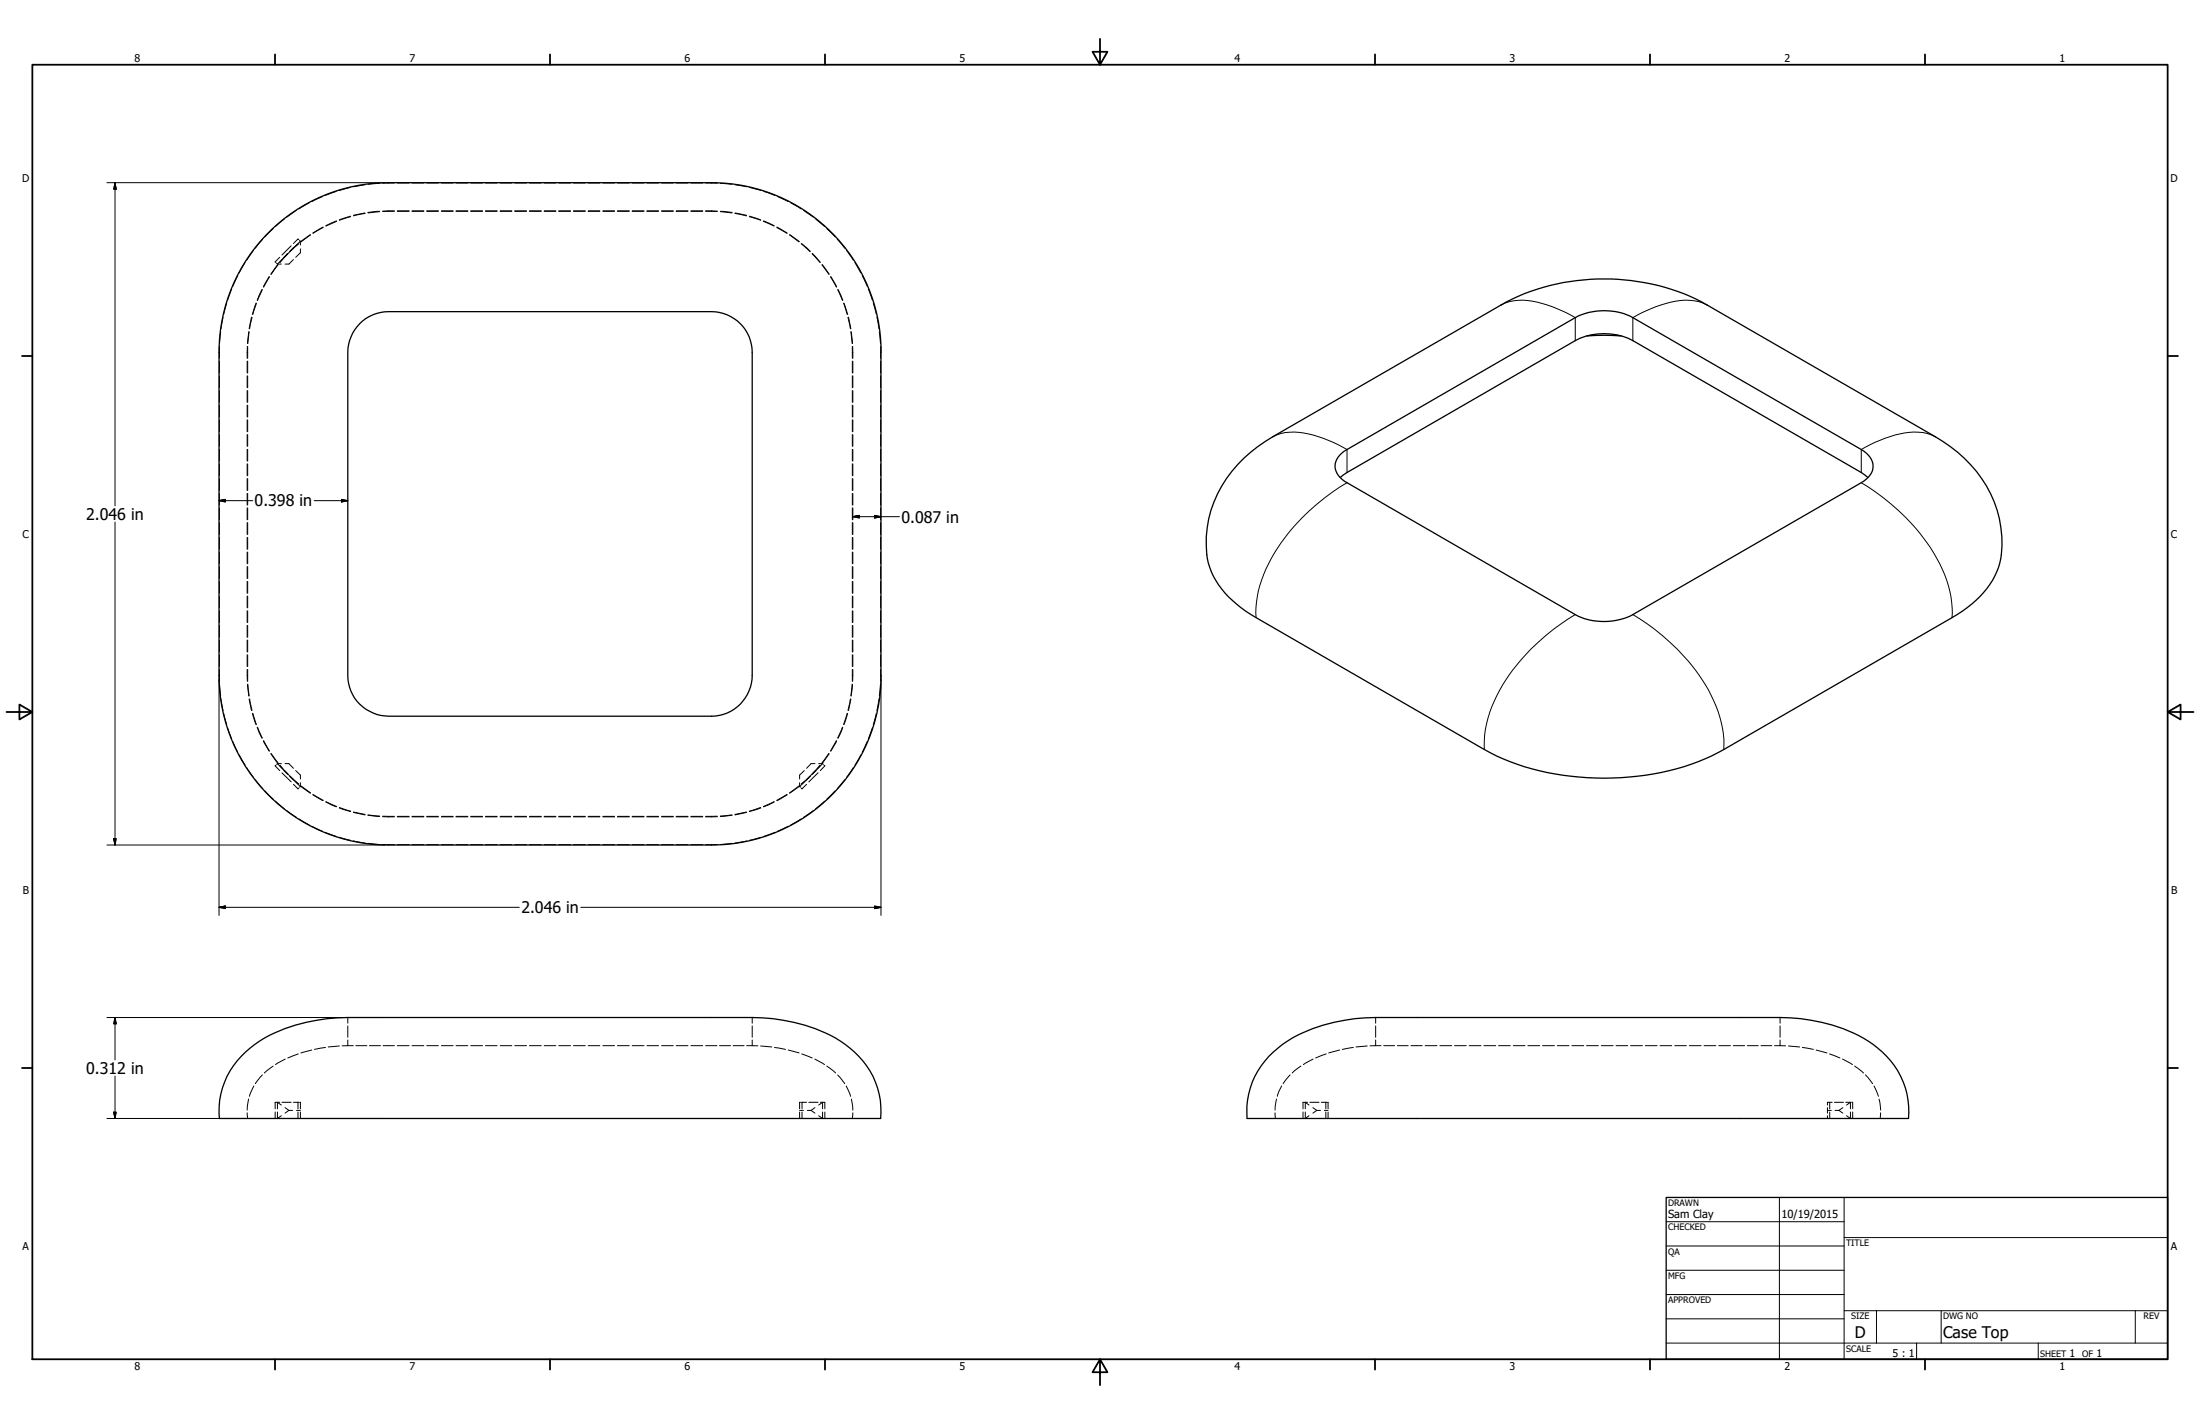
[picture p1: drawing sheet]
<svg xmlns="http://www.w3.org/2000/svg" width="864mm" height="559mm" viewBox="0 0 864 559" stroke-linecap="round" stroke-linejoin="round" font-family="sans-serif">
<!-- layer: Visible (ANSI) -->
<path d="M152.5 71.7h126.8a66.6 66.6 0 0 1 66.6 66.6M152.6 71.7a66.6 66.6 0 0 0-66.6 66.6v126.7M141.2 127a15.9 15.9 0 0 1 11.3-4.7h126.8a16 16 0 0 1 16 16v126.7a16 16 0 0 1-16 16.1h-126.8a16 16 0 0 1-16-16.1v-126.7a16.6 16.6 0 0 1 4.7-11.3zM345.8 138.3v126.7M618.4 133.7a24.8 24.8 0 0 1 22.6 0l89.6 51.7 2.6 2M622.9 131.8l6.8-.2 6.7 .2M473.7 217.6a31.2 31.2 0 0 0 13.4 20.8l6 4 89.6 51.7a99.2 99.2 0 0 0 56.7 10.8 90.7 90.7 0 0 0 37.3-10.8l89.6-51.7a38.8 38.8 0 0 0 18.2-19.6l1.1-5.2M86 265a66.6 66.6 0 0 0 66.5 66.6h126.8a66.6 66.6 0 0 0 66.6-66.6M96.3 412.9a51.6 51.6 0 0 1 28-12.5 130.3 130.3 0 0 1 28.2-1.1h126.8a120.1 120.1 0 0 1 32.4 1.9 47 47 0 0 1 27 15.1 30.7 30.7 0 0 1 7 22.6h-259.6a31.2 31.2 0 0 1 10.2-26zM498.1 414.5a48.3 48.3 0 0 1 25.5-13.3 69.6 69.6 0 0 1 16.4-1.9h158.8a64.4 64.4 0 0 1 36.5 10.6 31.8 31.8 0 0 1 13.9 29h-259.7a31.4 31.4 0 0 1 8.6-24.4z" fill="none" stroke="#000" stroke-width=".51"/>
<!-- layer: Hidden (ANSI) -->
<g fill="none" stroke="#000" stroke-width=".39">
<path d="M121.3 79.6l-4 2.4M126.6 77.2l-4.2 1.9M132 75.1l-4.4 1.6M137.6 73.5l-4.5 1.2M143.3 72.5l-4.6 .8M149 71.9l-4.5 .4M154.8 71.8l-4.6 .1M156 71.8h4.6M161.7 71.8h4.7M167.5 71.8h4.6M173.3 71.8h4.6M179 71.8h4.6"/>
<path d="M184.8 71.8h4.6M190.6 71.8h4.5M196.3 71.8h4.6M202.1 71.8h4.6M207.8 71.8h4.7M213.6 71.8h4.6M219.3 71.8h4.7M225.1 71.8h4.6M230.9 71.8h4.6M236.7 71.8h4.5M242.4 71.8h4.6M248.2 71.8h4.6"/>
<path d="M253.9 71.8h4.6M259.7 71.8h4.6M265.4 71.8h4.7M271.2 71.8h4.6M277 71.8l4.6 .1M282.8 71.9l4.5 .4M288.5 72.5l4.6 .8M294.2 73.5l4.5 1.2M299.8 75.1l4.4 1.6M305.2 77.2l4.2 1.9M310.5 79.6l4 2.4M99.4 98.3l-2.6 3.8"/>
<path d="M103.1 93.9l-2.9 3.5M107.3 89.7l-3.4 3.3M111.6 85.9l-3.5 3M112.9 99.4l-3.1 3.5M113 99.6l-3.1 3.4M114.3 96.5l-3.6 3.6M115.2 97.3l-3.6 3.7M116.3 82.6l-3.8 2.6M117.2 95.6l-3.5 3.1M117.3 95.6l-3.5 3.1M117.3 94l-.3-.2-1.8 1.8M117.6 94.4l.3 .3-1.8 1.8"/>
<path d="M117.9 94.7v1.4M117.9 97.7v1.5l-1.8 1.8M121.8 92.1l-3.8 2.7M121.9 92.2l-3.7 2.7M126.8 89.1l-4 2.3M126.9 89.3l-4 2.3M132.1 86.7l-4.2 1.9M132.1 86.9l-4.1 1.8M137.6 84.8l-4.4 1.5M137.7 85l-4.5 1.4M143.3 83.6l-4.6 .9M143.3 83.8l-4.6 .9"/>
<path d="M149 83.1l-4.5 .5M149 82.9l-4.6 .5M154.8 82.9l-4.6 .1M154.8 82.7l-4.6 .2M156 82.9h4.6M156 82.7h4.6M161.7 82.9h4.7M161.7 82.7h4.7M167.5 82.9h4.6M167.5 82.7h4.6M173.3 82.9h4.6M173.3 82.7h4.6"/>
<path d="M179 82.9h4.6M179 82.7h4.6M184.8 82.9h4.6M184.8 82.7h4.6M190.6 82.9h4.5M190.6 82.7h4.5M196.3 82.9h4.6M196.3 82.7h4.6M202.1 82.9h4.6M202.1 82.7h4.6M207.8 82.9h4.7M207.8 82.7h4.7"/>
<path d="M213.6 82.9h4.6M213.6 82.7h4.6M219.3 82.9h4.7M219.3 82.7h4.7M225.1 82.9h4.6M225.1 82.7h4.6M230.9 82.9h4.6M230.9 82.7h4.6M236.7 82.9h4.5M236.7 82.7h4.5M242.4 82.9h4.6M242.4 82.7h4.6"/>
<path d="M248.2 82.9h4.6M248.2 82.7h4.6M253.9 82.9h4.6M253.9 82.7h4.6M259.7 82.9h4.6M259.7 82.7h4.6M265.4 82.9h4.7M265.4 82.7h4.7M271.2 82.9h4.6M271.2 82.7h4.6M277 82.9l4.6 .1M277 82.7l4.6 .2"/>
<path d="M282.8 83.1l4.5 .5M282.8 82.9l4.6 .5M288.5 83.8l4.6 .9M288.5 83.6l4.6 .9M294.1 85l4.5 1.4M294.2 84.8l4.4 1.5M299.7 86.9l4.1 1.8M299.7 86.7l4.2 1.9M304.9 89.3l4 2.3M305 89.1l4 2.3M309.9 92.2l3.7 2.7M310 92.1l3.8 2.7"/>
<path d="M314.5 95.6l3.5 3.1M314.6 95.6l3.5 3.1M315.5 82.6l3.8 2.6M318.8 99.6l3.1 3.4M318.9 99.4l3.1 3.5M320.2 85.9l3.5 3M324.5 89.7l3.4 3.3M328.7 93.9l2.9 3.5M332.4 98.3l2.6 3.8M89 118.9l-1.2 4.4M90.9 113.4l-1.6 4.4M93.3 108.1l-1.9 4.2"/>
<path d="M96.2 103.1l-2.3 4M100.5 118.9l-1.4 4.5M100.6 119l-1.3 4.4M102.8 113.6l-1.8 4.3M103 113.7l-1.9 4.2M105.7 108.5l-2.3 4.1M105.8 108.6l-2.3 4M108.6 103.4l.3 .2M108.9 103.6h1.5M109 103.8l-2.7 3.8M109.2 103.9l-2.8 3.8M109.8 101l-1.8 1.7 .3 .4"/>
<path d="M110.7 101.9l-1.8 1.7M115.2 101.9l-1.8 1.7h-1.5M322.6 103.9l2.8 3.8M322.8 103.8l2.7 3.8M326 108.6l2.3 4M326.1 108.5l2.3 4.1M328.8 113.7l1.9 4.2M329 113.6l1.8 4.3M331.2 119l1.3 4.4M331.3 118.9l1.4 4.5M335.6 103.1l2.3 4M338.5 108.1l1.9 4.2"/>
<path d="M340.9 113.4l1.6 4.4M342.8 118.9l1.2 4.4M86.1 136v4.6M86.6 130.2l-.4 4.6M87.6 124.5l-.9 4.5M97.1 136l-.1 4.6M97.2 136v4.6M97.7 130.2l-.5 4.6M97.8 130.2l-.5 4.6M98.7 124.5l-.9 4.5M98.9 124.5l-.9 4.5M332.9 124.5l.9 4.5"/>
<path d="M333.1 124.5l.9 4.5M334 130.2l.5 4.6M334.1 130.2l.5 4.6M334.6 136v4.6M334.7 136l.1 4.6M344.2 124.5l.9 4.5M345.2 130.2l.4 4.6M345.7 136v4.6M86.1 141.7v4.7M86.1 147.5v4.6M86.1 153.3v4.6M86.1 159v4.6"/>
<path d="M97 141.7v4.7M97 147.5v4.6M97 153.3v4.6M97 159v4.6M97.2 141.7v4.7M97.2 147.5v4.6M97.2 153.3v4.6M97.2 159v4.6M334.6 141.7v4.7M334.6 147.5v4.6M334.6 153.3v4.6M334.6 159v4.6"/>
<path d="M334.8 141.7v4.7M334.8 147.5v4.6M334.8 153.3v4.6M334.8 159v4.6M345.7 141.7v4.7M345.7 147.5v4.6M345.7 153.3v4.6M345.7 159v4.6M86.1 164.8v4.6M86.1 170.6v4.5M86.1 176.3v4.6M97 164.8v4.6"/>
<path d="M97 170.6v4.5M97 176.3v4.6M97.2 164.8v4.6M97.2 170.6v4.5M97.2 176.3v4.6M334.6 164.8v4.6M334.6 170.6v4.5M334.6 176.3v4.6M334.8 164.8v4.6M334.8 170.6v4.5M334.8 176.3v4.6M345.7 164.8v4.6"/>
<path d="M345.7 170.6v4.5M345.7 176.3v4.6M86.1 182.1v4.6M86.1 187.8v4.7M86.1 193.6v4.6M86.1 199.3v4.7M97 182.1v4.6M97 187.8v4.7M97 193.6v4.6M97 199.3v4.7M97.2 182.1v4.6M97.2 187.8v4.7"/>
<path d="M97.2 193.6v4.6M97.2 199.3v4.7M334.6 182.1v4.6M334.6 187.8v4.7M334.6 193.6v4.6M334.6 199.3v4.7M334.8 182.1v4.6M334.8 187.8v4.7M334.8 193.6v4.6M334.8 199.3v4.7M345.7 182.1v4.6M345.7 187.8v4.7"/>
<path d="M345.7 193.6v4.6M345.7 199.3v4.7M86.1 205.1v4.6M86.1 210.9v4.6M86.1 216.7v4.5M97 205.1v4.6M97 210.9v4.6M97 216.7v4.5M97.2 205.1v4.6M97.2 210.9v4.6M97.2 216.7v4.5M334.6 205.1v4.6"/>
<path d="M334.6 210.9v4.6M334.6 216.7v4.5M334.8 205.1v4.6M334.8 210.9v4.6M334.8 216.7v4.5M345.7 205.1v4.6M345.7 210.9v4.6M345.7 216.7v4.5M86.1 222.4v4.6M86.1 228.2v4.6M86.1 233.9v4.6M86.1 239.7v4.6"/>
<path d="M97 222.4v4.6M97 228.2v4.6M97 233.9v4.6M97 239.7v4.6M97.2 222.4v4.6M97.2 228.2v4.6M97.2 233.9v4.6M97.2 239.7v4.6M334.6 222.4v4.6M334.6 228.2v4.6M334.6 233.9v4.6M334.6 239.7v4.6"/>
<path d="M334.8 222.4v4.6M334.8 228.2v4.6M334.8 233.9v4.6M334.8 239.7v4.6M345.7 222.4v4.6M345.7 228.2v4.6M345.7 233.9v4.6M345.7 239.7v4.6M86.1 245.4v4.7M86.1 251.2v4.6M86.1 257v4.6M97 245.4v4.7"/>
<path d="M97 251.2v4.6M97 257v4.6M97.2 245.4v4.7M97.2 251.2v4.6M97.2 257v4.6M334.6 245.4v4.7M334.6 251.2v4.6M334.6 257v4.6M334.8 245.4v4.7M334.8 251.2v4.6M334.8 257v4.6M345.7 245.4v4.7"/>
<path d="M345.7 251.2v4.6M345.7 257v4.6M86.1 262.7v4.6M86.2 268.5l.4 4.6M86.7 274.3l.9 4.5M87.8 280l1.2 4.5M97 262.7l.1 4.6M97.2 268.5l.5 4.6M97.2 262.7v4.6M97.3 268.5l.5 4.6M97.8 274.3l.9 4.5M98 274.3l.9 4.5"/>
<path d="M99.1 280l1.4 4.4M99.3 279.9l1.3 4.4M332.5 279.9l-1.3 4.4M332.7 280l-1.4 4.4M333.8 274.3l-.9 4.5M334 274.3l-.9 4.5M334.5 268.5l-.5 4.6M334.6 262.7v4.6M334.6 268.5l-.5 4.6M334.8 262.7l-.1 4.6M344 280l-1.2 4.5M345.1 274.3l-.9 4.5"/>
<path d="M345.6 268.5l-.4 4.6M345.7 262.7v4.6M89.3 285.6l1.6 4.3M91.4 291l1.9 4.2M93.9 296.2l2.3 4M101 285.4l1.8 4.3M101.1 285.4l1.9 4.2M103.4 290.8l2.3 4M103.5 290.6l2.3 4.1M106.3 295.8l2.7 3.7M106.4 295.7l2.8 3.7M108.6 300l.3-.3 1.8 1.8"/>
<path d="M108.9 299.7h1.5M111.9 299.7h1.5l1.8 1.8M319.9 299.7h-1.5l-1.8 1.8M321.4 299.7h1.5M322.9 299.7l-1.8 1.8M322.9 299.7l.3 .3M325.4 295.7l-2.8 3.7M325.5 295.8l-2.7 3.7M328.3 290.6l-2.3 4.1M328.4 290.8l-2.3 4M330.7 285.4l-1.9 4.2M330.8 285.4l-1.8 4.3"/>
<path d="M337.9 296.2l-2.3 4M340.4 291l-1.9 4.2M342.5 285.6l-1.6 4.3M96.8 301.2l2.6 3.8M100.2 305.9l2.9 3.6M103.9 310.3l3.4 3.3M108.1 314.4l3.5 3M108.3 300.3l-.3 .2 1.8 1.9M109.8 300.4l3.1 3.4M109.9 300.3l3.1 3.4M110.7 303.3l3.6 3.5M111.6 302.4l3.6 3.5"/>
<path d="M112.5 318.1l3.8 2.6M113.7 304.7l3.5 3.1M113.8 304.5l3.5 3.2M115.2 307.8l1.8 1.8 .3-.4M116.1 302.4l1.8 1.8v1.5M116.1 306.8l1.8 1.9M117.9 307.1v1.6M117.9 308.7l-.3 .2M118 308.5l3.8 2.8M118.2 308.4l3.7 2.7M122.8 311.9l4 2.3M122.9 311.7l4 2.4"/>
<path d="M127.9 314.7l4.2 1.9M128 314.6l4.1 1.9M133.2 317.1l4.4 1.4M133.2 316.9l4.5 1.4M138.7 318.6l4.6 1M138.7 318.8l4.6 1M144.4 319.9l4.6 .5M144.5 319.8l4.5 .4M287.3 319.8l-4.5 .4M287.4 319.9l-4.6 .5M293.1 318.6l-4.6 1M293.1 318.8l-4.6 1"/>
<path d="M298.6 316.9l-4.5 1.4M298.6 317.1l-4.4 1.4M303.8 314.6l-4.1 1.9M303.9 314.7l-4.2 1.9M308.9 311.7l-4 2.4M309 311.9l-4 2.3M313.6 308.4l-3.7 2.7M313.8 308.5l-3.8 2.8M313.9 307.1v1.6M315.7 306.8l-1.8 1.9 .3 .2M315.7 302.4l-1.8 1.8v1.5M316.6 307.8l-1.8 1.8-.3-.4"/>
<path d="M318 304.5l-3.5 3.2M318.1 304.7l-3.5 3.1M319.3 318.1l-3.8 2.6M320.2 302.4l-3.6 3.5M321.1 303.3l-3.6 3.5M321.9 300.3l-3.1 3.4M322 300.4l-3.1 3.4M323.5 300.3l.3 .2-1.8 1.9M323.7 314.4l-3.5 3M327.9 310.3l-3.4 3.3M331.6 305.9l-2.9 3.6M335 301.2l-2.6 3.8"/>
<path d="M117.3 321.4l4 2.3M122.4 324.2l4.2 2M127.6 326.6l4.4 1.6M133.1 328.5l4.5 1.3M138.7 330l4.6 .8M144.5 331l4.5 .4M150.2 331.4l4.6 .1M150.2 320.5h4.6M150.2 320.3l4.6 .1M156 320.4h4.6M156 331.5h4.6M156 320.5h4.6"/>
<path d="M161.7 320.4h4.7M161.7 331.5h4.7M161.7 320.5h4.7M167.5 320.4h4.6M167.5 331.5h4.6M167.5 320.5h4.6M173.3 320.4h4.6M173.3 331.5h4.6M173.3 320.5h4.6M179 320.4h4.6M179 331.5h4.6M179 320.5h4.6"/>
<path d="M184.8 320.4h4.6M184.8 331.5h4.6M184.8 320.5h4.6M190.6 320.4h4.5M190.6 331.5h4.5M190.6 320.5h4.5M196.3 320.4h4.6M196.3 331.5h4.6M196.3 320.5h4.6M202.1 320.4h4.6M202.1 331.5h4.6M202.1 320.5h4.6"/>
<path d="M207.8 320.4h4.7M207.8 331.5h4.7M207.8 320.5h4.7M213.6 320.4h4.6M213.6 331.5h4.6M213.6 320.5h4.6M219.3 320.4h4.7M219.3 331.5h4.7M219.3 320.5h4.7M225.1 320.4h4.6M225.1 331.5h4.6M225.1 320.5h4.6"/>
<path d="M230.9 320.4h4.6M230.9 331.5h4.6M230.9 320.5h4.6M236.7 320.4h4.5M236.7 331.5h4.5M236.7 320.5h4.5M242.4 320.4h4.6M242.4 331.5h4.6M242.4 320.5h4.6M248.2 320.4h4.6M248.2 331.5h4.6M248.2 320.5h4.6"/>
<path d="M253.9 320.4h4.6M253.9 331.5h4.6M253.9 320.5h4.6M259.7 320.4h4.6M259.7 331.5h4.6M259.7 320.5h4.6M265.4 320.4h4.7M265.4 331.5h4.7M265.4 320.5h4.7M271.2 320.4h4.6M271.2 331.5h4.6M271.2 320.5h4.6"/>
<path d="M281.6 320.3l-4.6 .1M281.6 331.4l-4.6 .1M281.6 320.5h-4.6M287.3 331l-4.5 .4M293.1 330l-4.6 .8M298.7 328.5l-4.5 1.3M304.2 326.6l-4.4 1.6M309.4 324.2l-4.2 2M314.5 321.4l-4 2.3M136.5 399.3v2.2M295.3 399.3v2.2M540 399.3v2.2"/>
<path d="M698.8 399.3v2.2M107.3 418.3l-3.5 2.8M112 415.6l-3.9 2.2M117.1 413.6l-4.1 1.6M122.4 412.1l-4.3 1.1M127.8 411l-4.4 .8M133.2 410.5l-4.4 .3M136.5 410.3h2.2M136.5 410.3l-2.2 .1M136.5 402.6v4.4M136.5 408.1v2.2M139.7 410.3h4.3"/>
<path d="M145 410.3h4.4M150.4 410.3h4.4M156 410.3h4.6M161.7 410.3h4.7M167.5 410.3h4.6M173.3 410.3h4.6M179 410.3h4.6M184.8 410.3h4.6M190.6 410.3h4.5M196.3 410.3h4.6M202.1 410.3h4.6M207.8 410.3h4.7"/>
<path d="M213.6 410.3h4.6M219.3 410.3h4.7M225.1 410.3h4.6M230.9 410.3h4.6M236.7 410.3h4.5M242.4 410.3h4.6M248.2 410.3h4.6M253.9 410.3h4.6M259.7 410.3h4.6M265.4 410.3h4.7M271.2 410.3h4.6M277 410.3h4.4"/>
<path d="M282.4 410.3h4.4M287.8 410.3h4.3M293.1 410.3h2.2M295.3 410.3l2.2 .1M295.3 402.6v4.4M295.3 408.1v2.2M298.6 410.5l4.4 .3M304 411l4.4 .8M309.4 412.1l4.3 1.1M314.7 413.6l4.1 1.6M319.8 415.6l3.9 2.2M324.5 418.3l3.5 2.8"/>
<path d="M510.7 418.3l-3.5 2.8M515.4 415.6l-3.8 2.2M520.6 413.6l-4.2 1.6M525.8 412.1l-4.2 1.1M531.2 411l-4.3 .8M536.7 410.5l-4.4 .3M540 410.3h2.1M540 410.3l-2.2 .1M540 402.6v4.4M540 408.1v2.2M543.2 410.3h4.2M548.5 410.3h4.3"/>
<path d="M553.8 410.3h4.5M559.4 410.3h4.7M565.2 410.3h4.6M571 410.3h4.6M576.7 410.3h4.6M582.5 410.3h4.6M588.3 410.3h4.5M594 410.3h4.6M599.8 410.3h4.6M605.5 410.3h4.7M611.3 410.3h4.6M617 410.3h4.7"/>
<path d="M622.8 410.3h4.6M628.6 410.3h4.6M634.4 410.3h4.5M640.1 410.3h4.6M645.9 410.3h4.6M651.6 410.3h4.6M657.4 410.3h4.6M663.1 410.3h4.7M668.9 410.3h4.6M674.7 410.3h4.6M680.4 410.3h4.4M685.9 410.3h4.3"/>
<path d="M691.3 410.3h4.2M696.6 410.3h2.2M698.8 410.3l2.1 .1M698.8 402.6v4.4M698.8 408.1v2.2M702.1 410.5l4.3 .3M707.5 411l4.3 .8M712.9 412.1l4.3 1.1M718.2 413.6l4 1.6M723.3 415.6l3.8 2.2M728 418.3l3.5 2.8M97 436.7l.2 2.2"/>
<path d="M97.6 431.3l-.6 4.3M99.6 426.1l-1.7 4.1M103 421.8l-2.8 3.5M108 436.4v2.5M108.9 436.4v2.5l1.5-1.1M109.8 432.6h-1.8v2.5M110.4 433.6l-1.5-1v2.5M110.7 432.6h3.6M111.9 434.7l1.5 1M113.4 435.7h1.5M113.4 435.7l-1.5 1.1M115.2 432.6h2.1"/>
<path d="M116.4 435.7h1.5M117 432.6v2.5M117 436.4v2.5M117.6 432.6h.3v2.5M117.9 436.4v2.5M313.9 435.7h1.5M313.9 436.4v2.5M314.2 432.6h-.3v2.5M314.5 432.6h2.1M314.8 432.6v2.5M314.8 436.4v2.5M316.9 435.7h1.5l1.5 1.1"/>
<path d="M317.5 432.6h3.6M319.9 434.7l-1.5 1M321.4 433.6l1.5-1v2.5M322 432.6h1.8v2.5M322.9 436.4v2.5l-1.5-1.1M323.8 436.4v2.5M328.8 421.8l2.8 3.5M332.2 426.1l1.7 4.1M334.2 431.3l.6 4.3M334.8 436.7l-.2 2.2M500.5 436.7l.1 2.2M501.1 431.3l-.6 4.3"/>
<path d="M503.1 426.1l-1.7 4.1M506.4 421.8l-2.7 3.5M511.5 436.4v2.5M512.4 436.4v2.5l1.4-1.1M513.3 432.6h-1.8v2.5M513.8 433.6l-1.4-1v2.5M514.2 432.6h3.6M515.4 434.7l1.5 1M516.9 435.7h1.5M516.9 435.7l-1.5 1.1M518.7 432.6h2.1M519.9 435.7h1.4"/>
<path d="M520.4 432.6v2.5M520.4 436.4v2.5M521.1 432.6h.2v2.5M521.3 436.4v2.5M717.4 435.7h1.5M717.4 434.7v2.1M717.4 437.8v1.1M718.2 432.6v2.5M718.2 436.4v2.5M719.2 432.6h-1.8v1M720.1 432.6h3.5M720.3 435.7h1.6"/>
<path d="M721.9 435.7l1.5 1.1M723.4 434.7l-1.5 1M724.5 432.6h1.9v2.5M726.4 436.4v2.5l-1.5-1.1M726.6 432.6l-1.7 1M726.9 432.6h.4v2.5M727.3 436.4v2.5M732.3 421.8l2.8 3.5M735.6 426.1l1.8 4.1M737.6 431.3l.7 4.3M738.3 436.7l-.2 2.2"/>
</g>
<!-- layer: Visible Narrow (ANSI) -->
<path d="M589.2 119.7a22.4 22.4 0 0 1 18-.1l7.5 3.1 3.7 2v9M670.1 119.7a22.4 22.4 0 0 0-18-.1l-7.5 3.1-3.6 2v9M499.6 171.4a21 21 0 0 1 16-.6l7.6 2.7 5.6 2.9v9M759.8 171.4a22.4 22.4 0 0 0-18 0l-5.7 2.1-5.5 2.9v9M528.8 189.4a77.2 77.2 0 0 0-32.7 36 38.9 38.9 0 0 0-3 17M730.6 189.4a78.1 78.1 0 0 1 32.7 36 37.6 37.6 0 0 1 3 17M618.4 241.2a76.4 76.4 0 0 0-33.6 38.2l-1.2 4.5-.8 4.3-.1 5.9M641 241.2a77.2 77.2 0 0 1 32.7 36 38.9 38.9 0 0 1 3 16.9" fill="none" stroke="#000" stroke-width=".39"/>
<path d="M618.4 133.7l-89.6 51.7-2.7 2M526 178.6l2.8-2.2 89.6-51.7a24.8 24.8 0 0 1 22.6 0l89.6 51.7a7.1 7.1 0 0 1 4 9.2l-1.2 1.7-2.8 2.1-89.6 51.8a24.8 24.8 0 0 1-22.6 0l-89.6-51.8a6.9 6.9 0 0 1-4-9.2zM473.7 217.6a46.3 46.3 0 0 1 19.9-42.3l6-3.9 89.6-51.7a85.4 85.4 0 0 1 76.4-2.4l94.1 54.1a49.4 49.4 0 0 1 25.7 35.7l.5 7-.3 3.5" fill="none" stroke="#000" stroke-width=".51"/>
<!-- layer: Border (ANSI) -->
<g fill="none" stroke="#000" stroke-width=".7">
<path d="M431.8 15.2v10.2l-2.9-5.1h5.8l-2.9 5.1M12.7 25.4h838.2v508h-838.2zM107.9 21.3v4.1M215.9 21.3v4.1M323.8 21.3v4.1M539.8 21.3v4.1M647.7 21.3v4.1M755.6 21.3v4.1M8.6 139.7h4.1M850.9 139.7h4.1M2.5 279.4h10.2l-5.1-2.9v5.8l5.1-2.9M850.9 279.4l5.1 2.9v-5.8l-5.1 2.9h10.2"/>
<path d="M8.6 419.1h4.1M850.9 419.1h4.1M107.9 533.4v4.1M215.9 533.4v4.1M323.8 533.4v4.1M431.8 533.4l2.9 5.1h-5.8l2.9-5.1v10.2M539.8 533.4v4.1M647.7 533.4v4.1M755.6 533.4v4.1"/>
</g>
<!-- layer: Title (ANSI) -->
<g fill="none" stroke="#000" stroke-width=".39">
<path d="M654 479.4h69.9M698.5 469.9v63.5M723.9 469.9v63.5M654 488.9h69.9M654 498.5h69.9M723.9 485.6h127M654 508h69.9M654 517.5h69.9M723.9 514.3h127M736.6 514.3v12.7M762 514.3v12.7M838.2 514.3v12.7"/>
<path d="M654 527h196.9M752.3 527v6.4M800.1 527v6.4"/>
</g>
<path d="M654 469.9h196.9v63.5h-196.9z" fill="none" stroke="#000" stroke-width=".51"/>
<!-- layer: Dimension (ANSI) -->
<g fill="none" stroke="#000" stroke-width=".39">
<path d="M42 71.7h108.9M45.1 71.7l.5 2.5h-1zM45.1 71.7v126.8M86 196.5l2.5-.5v1zM86 196.5h13.2M123.3 196.5h13.2M134 196l2.5 .5-2.5 .5zM45.1 204.9v126.7M334.8 202.8l2.5-.6v1.1zM334.8 202.8h18.3M343.3 202.2l2.5 .6-2.5 .5zM86 266.6v92.6"/>
<path d="M345.8 266.6v92.6M42 331.6h108.9M44.6 329.1h1l-.5 2.5zM86 356l2.5-.5v1.1zM86 356h117.8M228 356h117.8M343.3 355.5l2.5 .5-2.5 .6zM42 399.3h108.9M45.1 399.3l.5 2.5h-1zM45.1 399.3v16.6M42 438.9h108.9M44.6 436.4h1l-.5 2.5z"/>
<path d="M45.1 422.3v16.6"/>
</g>
<g fill="#000" stroke="#000" stroke-width=".39">
<path d="M45.1 71.7l.5 2.5zM45.1 71.7l.5 2.5h-1zM86 196.5l2.5-.5zM86 196.5l2.5-.5v1zM134 197l2.5-.5zM134 196l2.5 .5-2.5 .5zM334.8 202.8l2.5-.6zM334.8 202.8l2.5-.6v1.1zM343.3 203.3l2.5-.5zM343.3 202.2l2.5 .6-2.5 .5zM44.6 329.1l.5 2.5zM44.6 329.1h1l-.5 2.5z"/>
<path d="M86 356l2.5-.5zM86 356l2.5-.5v1.1zM343.3 356.6l2.5-.6zM343.3 355.5l2.5 .5-2.5 .6zM45.1 399.3l.5 2.5zM45.1 399.3l.5 2.5h-1zM44.6 436.4l.5 2.5zM44.6 436.4h1l-.5 2.5z"/>
</g>
<g font-size="6.3">
<text x="33.8" y="204">2.046 in</text>
<text x="99.9" y="198.8">0.398 in</text>
<text x="353.9" y="205">0.087 in</text>
<text x="204.7" y="358.3">2.046 in</text>
<text x="33.8" y="421.4">0.312 in</text>
<text x="728.1" y="524.9">D</text>
<text x="762.8" y="525">Case Top</text>
</g>
<g font-size="4.4">
<text x="654.8" y="477.8">Sam Clay</text>
<text x="699.3" y="478">10/19/2015</text>
</g>
<g font-size="4.2">
<text x="52.8" y="24.4">8</text>
<text x="160.8" y="24.4">7</text>
<text x="268.7" y="24.4">6</text>
<text x="376.7" y="24.4">5</text>
<text x="484.6" y="24.4">4</text>
<text x="592.6" y="24.4">3</text>
<text x="700.5" y="24.4">2</text>
<text x="808.5" y="24.4">1</text>
<text x="8.8" y="71.4">D</text>
<text x="852" y="71.4">D</text>
<text x="8.9" y="211.1">C</text>
<text x="852.2" y="211.1">C</text>
<text x="9" y="350.8">B</text>
<text x="852.2" y="350.8">B</text>
<text x="8.9" y="490.5">A</text>
<text x="852.2" y="490.5">A</text>
<text x="742.9" y="532.6">5 : 1</text>
<text x="812.4" y="532.6">1</text>
<text x="823" y="532.6">1</text>
<text x="52.8" y="537.5">8</text>
<text x="160.8" y="537.5">7</text>
<text x="268.7" y="537.5">6</text>
<text x="376.7" y="537.5">5</text>
<text x="484.6" y="537.5">4</text>
<text x="592.6" y="537.5">3</text>
<text x="700.5" y="537.5">2</text>
<text x="808.5" y="537.5">1</text>
</g>
<g font-size="3.5">
<text x="654.8" y="473.2">DRAWN</text>
<text x="654.8" y="482.8">CHECKED</text>
<text x="724.7" y="488.9">TITLE</text>
<text x="654.8" y="492.3">QA</text>
<text x="654.8" y="501.8">MFG</text>
<text x="654.8" y="511.4">APPROVED</text>
<text x="726.7" y="517.7">SIZE</text>
<text x="762.8" y="517.7">DWG NO</text>
<text x="841.4" y="517.7">REV</text>
<text x="724.7" y="530.4">SCALE</text>
<text x="800.9" y="532.6">SHEET</text>
<text x="817.4" y="532.6">OF</text>
</g>
</svg>
